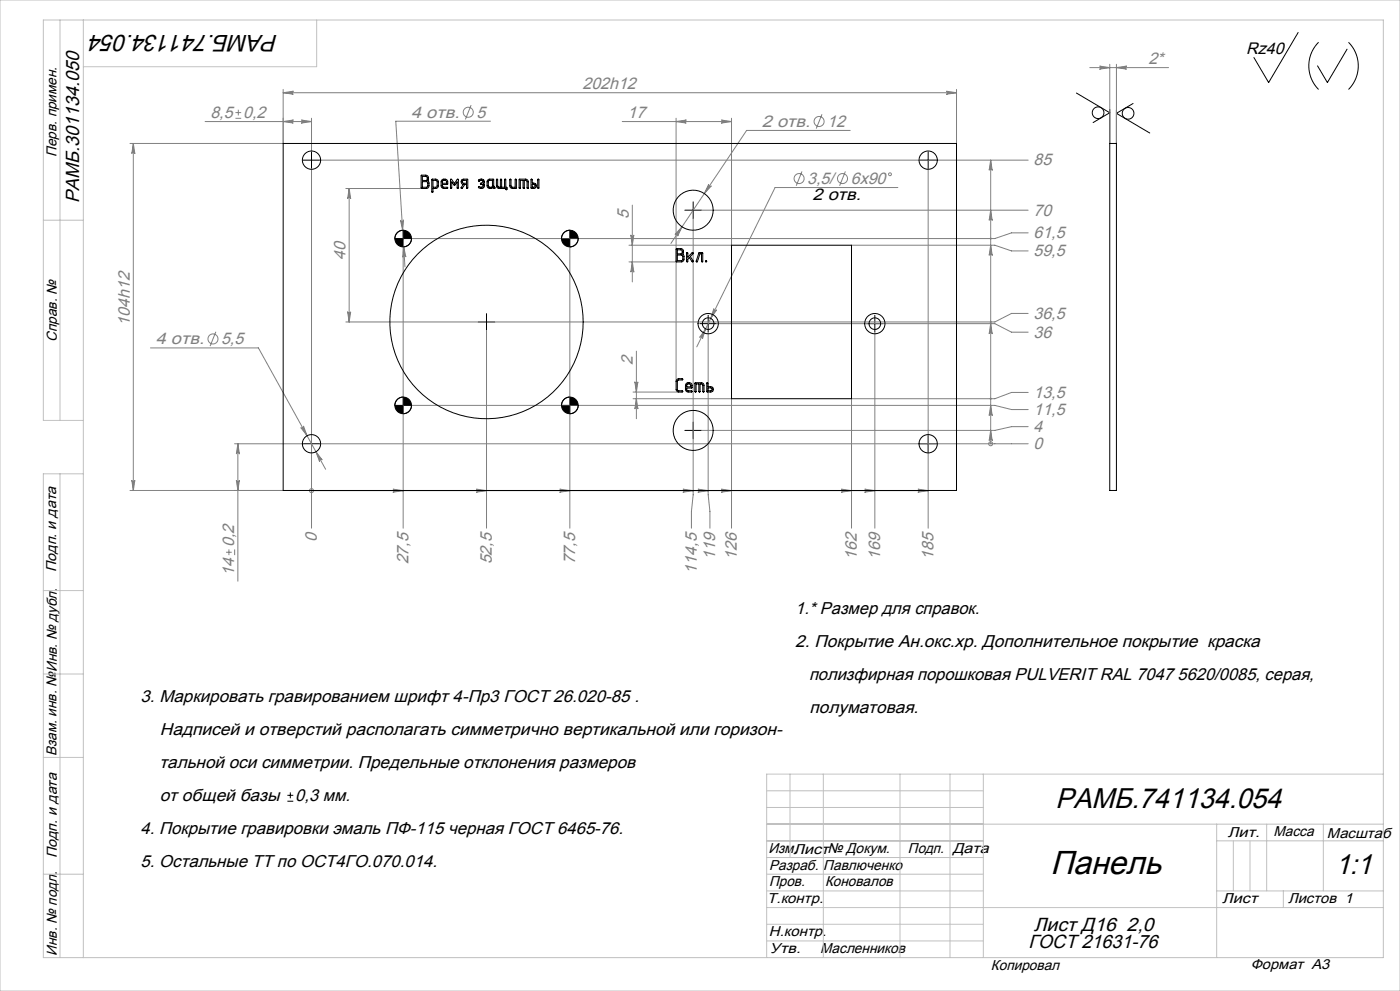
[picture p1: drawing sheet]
<svg xmlns="http://www.w3.org/2000/svg" width="420mm" height="297mm" viewBox="0 0 420 297" stroke-linecap="round" stroke-linejoin="round" font-family="sans-serif">
<g fill="none" stroke="#808080" stroke-width=".3">
<path d="M329.9 19.8l3 .5-3 .4a.45 .45 0 0 0 .5-.4 .45 .45 0 0 0-.5-.5zM332.9 19.3v23.7M334.9 19.3v23.7M61.5 36.4h32M70.6 35.5h1.8M70.6 33.7h1.8M71.5 32.9v1.7M85 36.4l3-.4a.45 .45 0 0 0-.5 .4 .45 .45 0 0 0 .5 .5zM85 27.8l3-.5a.45 .45 0 0 0-.5 .5 .45 .45 0 0 0 .5 .4zM85 26.8v16.2h-46M85 27.8h202M90.5 36l3 .4-3 .5a.45 .45 0 0 0 .4-.5 .45 .45 0 0 0-.4-.4z"/>
<path d="M93.5 35.4v10.1M141.3 31.5l-1.7 4.3M147.2 36.3h-28.5l2.8 43.7M186.7 36.4h32.8M202.8 36.4l3-.4a.45 .45 0 0 0-.4 .4 .45 .45 0 0 0 .4 .5zM202.8 35.4v78.9M216.5 36l3 .4-3 .5a.45 .45 0 0 0 .4-.5 .45 .45 0 0 0-.4-.4zM219.5 35.4l-.1 38.1h-30.7M246.6 34.3l-1.7 4.3M255.1 39.1h-31.1l-22.7 33.9M284 27.3l3 .5-3 .4a.45 .45 0 0 0 .4-.4 .45 .45 0 0 0-.4-.5zM287 26.8v16.2"/>
<path d="M326.9 20.3h23.7M334.9 20.3l3-.5a.45 .45 0 0 0-.4 .5 .45 .45 0 0 0 .4 .4zM40 43l.4 3a.45 .45 0 0 0-.4-.4 .45 .45 0 0 0-.5 .4zM40 43v104M93.5 50.5v107.8M96 48h212.5M103.7 56.5h22.8M104.7 56.5l.5 3a.45 .45 0 0 0-.5-.4 .45 .45 0 0 0-.4 .4zM104.7 56.5v40M212.6 55.3a.45 .45 0 0 0 .1 .6 .45 .45 0 0 0 .6-.1l-2 2.2zM240.6 51.4l-1.7 4.3M253.6 51.4l-1.7 4.3"/>
<path d="M269.4 56.2h-36.9l-23.5 47.7M278.5 50.5v107.8M297.2 48l.5 3a.45 .45 0 0 0-.5-.4 .45 .45 0 0 0-.4 .4zM297.2 48v85M120.2 66a.45 .45 0 0 0 .4 .4 .45 .45 0 0 0 .5-.4l-.3 3zM121 74v84.3M121.1 74l.6 3a.45 .45 0 0 0-.4-.4 .45 .45 0 0 0-.5 .4zM171 74v84.3M188.7 78.5h14.3M189.2 70.5a.45 .45 0 0 0 .5 .4 .45 .45 0 0 0 .4-.4l-.4 3zM189.7 78.5l.4 3a.45 .45 0 0 0-.4-.4 .45 .45 0 0 0-.5 .4zM189.7 61.5v23"/>
<path d="M204.6 68l-1.3 2.7a.45 .45 0 0 0-.1-.6 .45 .45 0 0 0-.6 .1zM208 65.5v82.8l-.6 5v5M210.5 63h98M255.5 73.5h43l5 1.7h5M297.2 63l.5 3a.45 .45 0 0 0-.5-.4 .45 .45 0 0 0-.4 .4zM297.2 73.5l.5 3a.45 .45 0 0 0-.5-.4 .45 .45 0 0 0-.4 .4zM308.5 69.8h-5l-5 1.7h-175M64.8 99.4l-1.8 4.3M103.7 96.5h39.7M104.3 93.5a.45 .45 0 0 0 .4 .4 .45 .45 0 0 0 .5-.4l-.5 3zM146 99v59.3M211.7 98.6l-.9 2.9a.45 .45 0 0 0-.3-.6 .45 .45 0 0 0-.5 .2z"/>
<path d="M212.5 99.5v48.8l.5 5v5M214.1 92.5a.45 .45 0 0 0 .3 .6 .45 .45 0 0 0 .6-.2l-1.8 2.5zM215 97h83.5l5 2.6h5M262.5 99.5v58.8M297.2 97l.5 3a.45 .45 0 0 0-.5-.4 .45 .45 0 0 0-.4 .4zM308.5 93.9h-5l-5 2.6h-150M45.2 104.3h32.3l20.2 36.3M189.9 119.5h29.5l.1 38.8M189.9 117.5h13.7M190.5 114.5a.45 .45 0 0 0 .4 .4 .45 .45 0 0 0 .5-.4l-.5 3zM190.9 119.5l.5 3a.45 .45 0 0 0-.5-.4 .45 .45 0 0 0-.4 .4zM190.9 105.2v20.3"/>
<path d="M308.5 117.6h-5l-5 1.9h-43v38.8M70.4 133h20.5M71.4 133l.4 3a.45 .45 0 0 0-.4-.4 .45 .45 0 0 0-.5 .4zM71.4 133v41.2M90.3 128.2a.45 .45 0 0 0 .6 .1 .45 .45 0 0 0 .2-.6l1 2.9zM94.8 135.4l1.8 2.4a.45 .45 0 0 0-.6-.1 .45 .45 0 0 0-.2 .5zM96 133h212.5M123.5 121.5h175l5 1.2h5M297.2 129l.5 3a.45 .45 0 0 0-.5-.4 .45 .45 0 0 0-.4 .4zM297.2 121.5l.5 3a.45 .45 0 0 0-.5-.4 .45 .45 0 0 0-.4 .4zM297.2 133h.1M308.5 127.9h-5l-5 1.1h-88"/>
<path d="M39 147h45.9M39.5 144a.45 .45 0 0 0 .5 .4 .45 .45 0 0 0 .4-.4l-.4 3zM70.9 144a.45 .45 0 0 0 .5 .4 .45 .45 0 0 0 .4-.4l-.4 3zM93.5 147.1h.1M93.5 147.1h185M118 146.6l3 .5-3 .4a.45 .45 0 0 0 .4-.5 .45 .45 0 0 0-.4-.4zM143 146.6l3 .5-3 .4a.45 .45 0 0 0 .4-.5 .45 .45 0 0 0-.4-.4zM168 146.6l3 .5-3 .4a.45 .45 0 0 0 .4-.5 .45 .45 0 0 0-.4-.4zM205 146.6l3 .5-3 .4a.45 .45 0 0 0 .4-.5 .45 .45 0 0 0-.4-.4zM209.5 146.6l3 .5-3 .4a.45 .45 0 0 0 .4-.5 .45 .45 0 0 0-.4-.4zM216.5 146.6l3 .5-3 .4a.45 .45 0 0 0 .4-.5 .45 .45 0 0 0-.4-.4zM252.5 146.6l3 .5-3 .4a.45 .45 0 0 0 .4-.5 .45 .45 0 0 0-.4-.4z"/>
<path d="M259.5 146.6l3 .5-3 .4a.45 .45 0 0 0 .4-.5 .45 .45 0 0 0-.4-.4zM275.5 146.6l3 .5-3 .4a.45 .45 0 0 0 .4-.5 .45 .45 0 0 0-.4-.4zM67.8 165.5h1.7M68.7 164.6v1.8M70.4 164.6v1.8"/>
<circle cx="140.5" cy="33.6" r="1.5"/>
<circle cx="245.7" cy="36.4" r="1.5"/>
<circle cx="239.7" cy="53.5" r="1.5"/>
<circle cx="252.8" cy="53.5" r="1.5"/>
<circle cx="267" cy="52.2" r=".43"/>
<circle cx="63.9" cy="101.6" r="1.5"/>
<circle cx="297.2" cy="133" r=".6"/>
<circle cx="93.5" cy="147.1" r=".6"/>
</g>
<g fill="none" stroke="#000" stroke-width=".3">
<path d="M389.4 9.7l-8.8 15-4.4-7.5M395.6 12.7a10 10 0 0 0 0 14.1M404.1 14.7l-5.9 10-2.9-5M404.6 12.7a10 10 0 0 1 0 14.1M322.9 27.9l10 5.9-5 2.9M332.9 32.8v10.2M334.9 33v10M339.9 31l-5 3 10 5.9M91 48h5M93.5 45.5v5M276 48h5M278.5 45.5v5"/>
<path d="M119.3 69.6l.7-.4 1-.2v5a2.5 2.5 0 0 0 2.5-2.5h-5l.2-1.1zM169.3 69.6l-.7 1-.1 .9h5a2.5 2.5 0 0 1-2.5 2.5v-5l-1 .2zM205.5 63h5M208 60.5v5M143.5 96.5h5M146 94v5M210 97h5M212.5 94.5v5M260 97h5M262.5 94.5v5M119.3 119.6l-.6 .8-.2 1.1h5a2.5 2.5 0 0 1-2.5 2.5v-5l-1 .2zM169.1 119.8l-.5 .8-.1 .9h5a2.5 2.5 0 0 1-2.5 2.5v-5l-1 .2z"/>
<path d="M91 133h5M93.5 130.5v5M205.5 129h5M208 126.5v5M276 133h5M278.5 130.5v5M86.2 238.4h1.8M87.1 237.5v1.7M86.2 240.1h1.8"/>
<circle cx="329.4" cy="33.8" r="1.75"/>
<circle cx="338.4" cy="34" r="1.75"/>
</g>
<g fill="none" stroke="#c0c0c0" stroke-width=".3">
<path d="M0 0h420v297h-420zM18 6v120M25 6v281M95 6v14h-70M13 66h12M25 126h-12v-120h402v281h-402v-145h12M18 142v145M13 177h12M13 202h12M13 227h12M230 237h65M237 232v25"/>
<path d="M247 232v55M270 232v55M285 232v55M295 232v55M415 232h-185v55M230 247h185M230 242h65M230 252h65M230 257h65M365 252h50M365 247v40M370 252v15"/>
<path d="M375 252v15M380 247v20M397 247v20M13 262h12M230 267h65M230 262h65M230 272h185M230 277h65M365 267h50M385 267v5M230 282h65"/>
</g>
<path d="M118.5 71.5a2.5 2.5 0 0 0 2.5 2.5v-2.5zM121 69v2.5h2.5a2.5 2.5 0 0 0-2.5-2.5zM168.5 71.5a2.5 2.5 0 0 0 2.5 2.5v-2.5zM171 69v2.5h2.5a2.5 2.5 0 0 0-2.5-2.5zM118.5 121.5a2.5 2.5 0 0 0 2.5 2.5v-2.5zM121 119v2.5h2.5a2.5 2.5 0 0 0-2.5-2.5zM168.5 121.5a2.5 2.5 0 0 0 2.5 2.5v-2.5zM171 119v2.5h2.5a2.5 2.5 0 0 0-2.5-2.5z" fill="#000"/>
<g fill="#808080">
<path d="M297.2 129l.5 3a.45 .45 0 0 0-.5-.4 .45 .45 0 0 0-.4 .4zM297.2 121.5l.5 3a.45 .45 0 0 0-.5-.4 .45 .45 0 0 0-.4 .4zM297 119.3a.3 .3 0 0 0 .1 .5 .3 .3 0 0 0 .4-.2 .3 .3 0 0 0-.3-.4v.3v-.3zM297 96.3a.3 .3 0 0 0 .1 .5 .3 .3 0 0 0 .4-.2 .3 .3 0 0 0-.3-.4v.3v-.3zM297.2 63l.5 3a.45 .45 0 0 0-.5-.4 .45 .45 0 0 0-.4 .4zM297 71.3a.3 .3 0 0 0 .1 .5 .3 .3 0 0 0 .4-.2 .3 .3 0 0 0-.3-.4v.3v-.3zM297.2 48l.5 3a.45 .45 0 0 0-.5-.4 .45 .45 0 0 0-.4 .4zM297.2 73.5l.5 3a.45 .45 0 0 0-.5-.4 .45 .45 0 0 0-.4 .4zM297.2 97l.5 3a.45 .45 0 0 0-.5-.4 .45 .45 0 0 0-.4 .4z"/>
<path d="M118 146.6l3 .5-3 .4a.45 .45 0 0 0 .4-.5 .45 .45 0 0 0-.4-.4zM143 146.6l3 .5-3 .4a.45 .45 0 0 0 .4-.5 .45 .45 0 0 0-.4-.4zM168 146.6l3 .5-3 .4a.45 .45 0 0 0 .4-.5 .45 .45 0 0 0-.4-.4zM205 146.6l3 .5-3 .4a.45 .45 0 0 0 .4-.5 .45 .45 0 0 0-.4-.4zM209.5 146.6l3 .5-3 .4a.45 .45 0 0 0 .4-.5 .45 .45 0 0 0-.4-.4zM216.5 146.6l3 .5-3 .4a.45 .45 0 0 0 .4-.5 .45 .45 0 0 0-.4-.4zM252.5 146.6l3 .5-3 .4a.45 .45 0 0 0 .4-.5 .45 .45 0 0 0-.4-.4zM259.5 146.6l3 .5-3 .4a.45 .45 0 0 0 .4-.5 .45 .45 0 0 0-.4-.4zM275.5 146.6l3 .5-3 .4a.45 .45 0 0 0 .4-.5 .45 .45 0 0 0-.4-.4z"/>
<path d="M94.8 135.4l1 2.8a.45 .45 0 0 1 .2-.5 .45 .45 0 0 1 .6 .1zM90.3 128.2l1.8 2.4-1-2.9a.45 .45 0 0 1-.2 .6 .45 .45 0 0 1-.6-.1zM121.1 74l-.3 3a.45 .45 0 0 1 .5-.4 .45 .45 0 0 1 .4 .4zM120.2 66l.6 3 .3-3a.45 .45 0 0 1-.5 .4 .45 .45 0 0 1-.4-.4zM204.6 68l-2 2.2a.45 .45 0 0 1 .6-.1 .45 .45 0 0 1 .1 .6zM212.6 55.3l-1.3 2.7 2-2.2a.45 .45 0 0 1-.6 .1 .45 .45 0 0 1-.1-.6zM211.7 98.6l-1.7 2.5a.45 .45 0 0 1 .5-.2 .45 .45 0 0 1 .3 .6zM214.1 92.5l-.9 2.9 1.8-2.5a.45 .45 0 0 1-.6 .2 .45 .45 0 0 1-.3-.6zM329.9 19.8l3 .5-3 .4a.45 .45 0 0 0 .5-.4 .45 .45 0 0 0-.5-.5zM334.9 20.3l3-.5a.45 .45 0 0 0-.4 .5 .45 .45 0 0 0 .4 .4z"/>
<path d="M85 36.4l3-.4a.45 .45 0 0 0-.5 .4 .45 .45 0 0 0 .5 .5zM90.5 36l3 .4-3 .5a.45 .45 0 0 0 .4-.5 .45 .45 0 0 0-.4-.4z"/>
<path d="M202.8 36.4l3-.4a.45 .45 0 0 0-.4 .4 .45 .45 0 0 0 .4 .5zM216.5 36l3 .4-3 .5a.45 .45 0 0 0 .4-.5 .45 .45 0 0 0-.4-.4z"/>
<path d="M39.5 144a.45 .45 0 0 0 .5 .4 .45 .45 0 0 0 .4-.4l-.4 3zM40 43l.4 3a.45 .45 0 0 0-.4-.4 .45 .45 0 0 0-.5 .4zM104.3 93.5a.45 .45 0 0 0 .4 .4 .45 .45 0 0 0 .5-.4l-.5 3zM104.7 56.5l.5 3a.45 .45 0 0 0-.5-.4 .45 .45 0 0 0-.4 .4zM189.7 78.5l.4 3a.45 .45 0 0 0-.4-.4 .45 .45 0 0 0-.5 .4zM189.2 70.5a.45 .45 0 0 0 .5 .4 .45 .45 0 0 0 .4-.4l-.4 3zM190.9 119.5l.5 3a.45 .45 0 0 0-.5-.4 .45 .45 0 0 0-.4 .4zM190.5 114.5a.45 .45 0 0 0 .4 .4 .45 .45 0 0 0 .5-.4l-.5 3z"/>
<path d="M70.9 144a.45 .45 0 0 0 .5 .4 .45 .45 0 0 0 .4-.4l-.4 3zM71.4 133l.4 3a.45 .45 0 0 0-.4-.4 .45 .45 0 0 0-.5 .4z"/>
<path d="M85 27.8l3-.5a.45 .45 0 0 0-.5 .5 .45 .45 0 0 0 .5 .4zM284 27.3l3 .5-3 .4a.45 .45 0 0 0 .4-.4 .45 .45 0 0 0-.4-.5z"/>
</g>
<g fill="none" stroke="#000" stroke-width=".3">
<path d="M85 43h202v104h-202zM126.4 52.5h1.3a1.01 1.01 0 0 1 .7 1.7 1.41 1.41 0 0 1-.5 2.3l-1.6-.1zM126.7 54.4l1.5 .1v1.5l-1.5 .1zM126.7 52.9l1.3 .1 .1 1-1.4 .1zM129.6 53.7h1.1a.8 .8 0 0 1 .8 .8v1.2a.81 .81 0 0 1-.8 .8h-.8v1.1h-.3zM129.9 54.1h1l.2 .2v1.4l-.2 .4h-1zM132.6 53.9a1.04 1.04 0 0 1 1.4 0 1.04 1.04 0 0 1 .1 1.4h-1.4l.2 .8h1.2l.2 .2-.1 .2h-1.1a.8 .8 0 0 1-.8-.8v-1.2zM132.8 54.2h1l.2 .7h-1.3zM135.2 53.7l.3 .1 .8 1.2 .9-1.2 .3-.1v2.7h-.3l-.1-1.9-.8 1-.8-1v1.9h-.3zM138.5 53.9l.6-.2h1.2v2.7h-.3v-1.1h-.6l-.7 1.1h-.3l.6-1.1-.3-.1a.87 .87 0 0 1-.2-1.3zM138.8 54.2l1.2-.1v.8l-1.1-.1zM143.6 53.9a.94 .94 0 0 1 1.3-.1 .94 .94 0 0 1 .2 1.3 .91 .91 0 0 1-.2 1.4 .91 .91 0 0 1-1.4-.5l.2-.1a.61 .61 0 0 0 .8 .2 .61 .61 0 0 0 .3-.7l-.6-.2v-.3a.47 .47 0 0 0 .7-.3 .47 .47 0 0 0-.6-.5l-.6 .2z"/>
<path d="M146.4 53.9l.5-.2 1.2 .1v1.9l.4 .7-.2 .1-.4-.3-.6 .3a.92 .92 0 0 1-1.2-.8v-1.2zM146.6 54.2l1.1-.1v1.6l-.2 .4h-.7l-.3-.2zM149 53.7l.3 .1v2.1l.4 .2h.4v-2.2l.2-.2 .2 .2v2.2h.9v-2.2l.1-.2 .2 .1v2.3l.4 .1v.6h-.3l-.1-.3h-2a.8 .8 0 0 1-.8-.8zM153 53.7l.3 .1v2.1l.4 .2h.8v-2.2l.2-.2 .2 .1v2.6l-1.2 .1a.8 .8 0 0 1-.8-.8zM155.8 53.7h1.9a.8 .8 0 0 1 .8 .8v1.8l-.2 .2-.2-.2v-2l-.8-.2v2.2l-.2 .2-.2-.2v-2.2h-.8v2.2l-.3 .2zM159.4 53.7l.3 .1v1.1a.86 .86 0 0 1 1.2 .5 .86 .86 0 0 1-.8 1.1l-.8-.1zM159.7 55.3h.4a.43 .43 0 0 1 .4 .4 .43 .43 0 0 1-.4 .4h-.4zM161.4 53.7l.3 .2v2.4l-.2 .2-.2-.2zM332.9 43h2v104h-2zM202.9 74.5h1.3a1.01 1.01 0 0 1 .7 1.7 1.41 1.41 0 0 1-.5 2.3l-1.6-.1zM203.2 76.4l1.5 .1v1.5l-1.5 .1zM203.2 74.9l1.3 .1 .1 1-1.4 .1z"/>
<path d="M206 75.8h.3v1.3l1.3-1.4h.3v.3l-.8 .9 .8 1.5h-.3l-.8-1.2-.5 .5v.7h-.3zM209.7 75.8h1.1l-.1 2.7-.2-.2v-2.2h-.5l-.8 2.3h-.3zM219.5 73.5h36v46h-36zM203.1 113.7l1.5-.2 .2 .2-.1 .2h-1.3l-.2 .2v2.8l1.6 .4-.1 .2h-1.1a.8 .8 0 0 1-.8-.8v-2.4zM205.9 114.9a1.04 1.04 0 0 1 1.5 0 1.04 1.04 0 0 1 0 1.4h-1.4l.2 .8h1.2l.2 .2-.1 .2h-1.1a.8 .8 0 0 1-.8-.8v-1.2zM206.1 115.2h1l.2 .7h-1.3zM208.5 114.7h1.9a.8 .8 0 0 1 .8 .8v1.8l-.2 .2-.2-.2v-2l-.8-.2v2.2l-.2 .2-.2-.2v-2.2h-.8v2.2l-.2 .2zM212.1 114.7l.3 .1v1.1h.8a.81 .81 0 0 1 .8 .8 .81 .81 0 0 1-.8 .8l-1.2-.1zM212.4 116.3h.8a.43 .43 0 0 1 .4 .4 .43 .43 0 0 1-.4 .4h-.8z"/>
<circle cx="93.5" cy="48" r="2.75"/>
<circle cx="278.5" cy="48" r="2.75"/>
<circle cx="121" cy="71.5" r="2.5"/>
<circle cx="171" cy="71.5" r="2.5"/>
<circle cx="208" cy="63" r="6"/>
<circle cx="211.8" cy="78.3" r=".19"/>
<circle cx="146" cy="96.5" r="29"/>
<circle cx="212.5" cy="97" r="1.75"/>
<circle cx="212.5" cy="97" r="3.1"/>
<circle cx="262.5" cy="97" r="3"/>
<circle cx="262.5" cy="97" r="1.75"/>
<circle cx="93.5" cy="133" r="2.75"/>
<circle cx="121" cy="121.5" r="2.5"/>
<circle cx="171" cy="121.5" r="2.5"/>
<circle cx="208" cy="129" r="6"/>
<circle cx="278.5" cy="133" r="2.75"/>
</g>
<text font-size="10" x="315.1" y="261.8">Панель</text>
<g font-size="8.5">
<text x="316.6" y="242.3">РАМБ.741134.054</text>
<text x="400.6" y="261.9">1:1</text>
</g>
<text font-size="7.1" x="83.4" y="10.5" transform="rotate(-180 83.4 10.5)">РАМБ.741134.054</text>
<g font-size="5.7">
<text x="23.8" y="60.8" transform="rotate(-90 23.8 60.8)">РАМБ.301134.050</text>
<text x="310.2" y="278.9">Лист Д16 2,0</text>
<text x="308.6" y="284.1">ГОСТ 21631-76</text>
</g>
<g font-size="5.1">
<text x="238.6" y="184.2">1.* Размер для справок.</text>
<text x="238.6" y="194">2. Покрытие Ан.окс.хр. Дополнительное покрытие краска</text>
<text x="242.7" y="203.9">полизфирная порошковая PULVERIT RAL 7047 5620/0085, серая,</text>
<text x="42.2" y="210.4">3. Маркировать гравированием шрифт 4-Пр3 ГОСТ 26.020-85 .</text>
<text x="242.9" y="213.8">полуматовая.</text>
<text x="47.9" y="220.3">Надписей и отверстий располагать симметрично вертикальной или горизон-</text>
<text x="47.8" y="230.1">тальной оси симметрии. Предельные отклонения размеров</text>
<text x="47.9" y="240">от общей базы</text>
<text x="88.6" y="240">0,3 мм.</text>
<text x="42.2" y="249.9">4. Покрытие гравировки эмаль ПФ-115 черная ГОСТ 6465-76.</text>
<text x="42.2" y="259.8">5. Остальные ТТ по ОСТ4ГО.070.014.</text>
</g>
<g font-size="5">
<text x="373.9" y="16.2">Rz40</text>
<text x="243.8" y="60.1">2 отв.</text>
</g>
<g font-size="5" fill="#808080">
<text x="344.5" y="19.2">2*</text>
<text x="174.7" y="26.7">202h12</text>
<text x="63.1" y="35.3">8,5</text>
<text x="73" y="35.3">0,2</text>
<text x="123.3" y="35.2">4 отв.</text>
<text x="142.9" y="35.2">5</text>
<text x="188.2" y="35.4">17</text>
<text x="228.6" y="38">2 отв.</text>
<text x="248.2" y="38">12</text>
<text x="310" y="49.6">85</text>
<text x="242.2" y="55.1">3,5/</text>
<text x="255.2" y="55.1">6х90</text>
<text x="188.6" y="65.7" transform="rotate(-90 188.6 65.7)">5</text>
<text x="310" y="64.6">70</text>
<text x="310" y="71.4">61,5</text>
<text x="310" y="76.8">59,5</text>
<text x="103.7" y="78" transform="rotate(-90 103.7 78)">40</text>
<text x="310" y="95.5">36,5</text>
<text x="38.9" y="97.6" transform="rotate(-90 38.9 97.6)">104h12</text>
<text x="310" y="101.1">36</text>
<text x="46.7" y="103.2">4 отв.</text>
<text x="66.3" y="103.2">5,5</text>
<text x="189.8" y="109.5" transform="rotate(-90 189.8 109.5)">2</text>
<text x="310" y="119.2">13,5</text>
<text x="310" y="124.3">11,5</text>
<text x="310" y="129.5">4</text>
<text x="310" y="134.6">0</text>
<text x="70.3" y="164" transform="rotate(-90 70.3 164)">0,2</text>
<text x="95" y="162.6" transform="rotate(-90 95 162.6)">0</text>
<text x="214.6" y="167.9" transform="rotate(-90 214.6 167.9)">119</text>
<text x="221" y="167.9" transform="rotate(-90 221 167.9)">126</text>
<text x="257" y="167.9" transform="rotate(-90 257 167.9)">162</text>
<text x="264" y="167.9" transform="rotate(-90 264 167.9)">169</text>
<text x="280" y="167.9" transform="rotate(-90 280 167.9)">185</text>
<text x="70.3" y="172.6" transform="rotate(-90 70.3 172.6)">14</text>
<text x="122.5" y="169.2" transform="rotate(-90 122.5 169.2)">27,5</text>
<text x="147.5" y="169.2" transform="rotate(-90 147.5 169.2)">52,5</text>
<text x="172.5" y="169.2" transform="rotate(-90 172.5 169.2)">77,5</text>
<text x="209" y="171.9" transform="rotate(-90 209 171.9)">114,5</text>
</g>
<g font-size="4.3">
<text x="17" y="47.1" transform="rotate(-90 17 47.1)">Перв. примен.</text>
<text x="17" y="102.5" transform="rotate(-90 17 102.5)">Справ. №</text>
<text x="16.9" y="171.5" transform="rotate(-90 16.9 171.5)">Подп. и дата</text>
<text x="17.1" y="201.4" transform="rotate(-90 17.1 201.4)">Инв. № дубл.</text>
<text x="16.9" y="226.7" transform="rotate(-90 16.9 226.7)">Взам. инв. №</text>
<text x="368.3" y="250.9">Лит.</text>
<text x="382.1" y="250.6">Масса</text>
<text x="398.1" y="251.1">Масштаб</text>
<text x="17" y="257.2" transform="rotate(-90 17 257.2)">Подп. и дата</text>
<text x="230.5" y="255.6">Изм.Лист№ Докум.</text>
<text x="272.4" y="255.7">Подп.</text>
<text x="285.8" y="255.6">Дата</text>
<text x="230.7" y="260.8">Разраб. Павлюченко</text>
<text x="230.7" y="265.7">Пров.</text>
<text x="247.5" y="265.6">Коновалов</text>
<text x="230.2" y="270.8">Т.контр.</text>
<text x="366.7" y="270.5">Лист</text>
<text x="386.4" y="270.5">Листов 1</text>
<text x="230.7" y="280.5">Н.контр.</text>
<text x="17" y="286.4" transform="rotate(-90 17 286.4)">Инв. № подл.</text>
<text x="230.9" y="285.7">Утв.</text>
<text x="246.1" y="285.7">Масленников</text>
<text x="297.3" y="290.6">Копировал</text>
<text x="375.3" y="290.5">Формат А3</text>
</g>
</svg>
